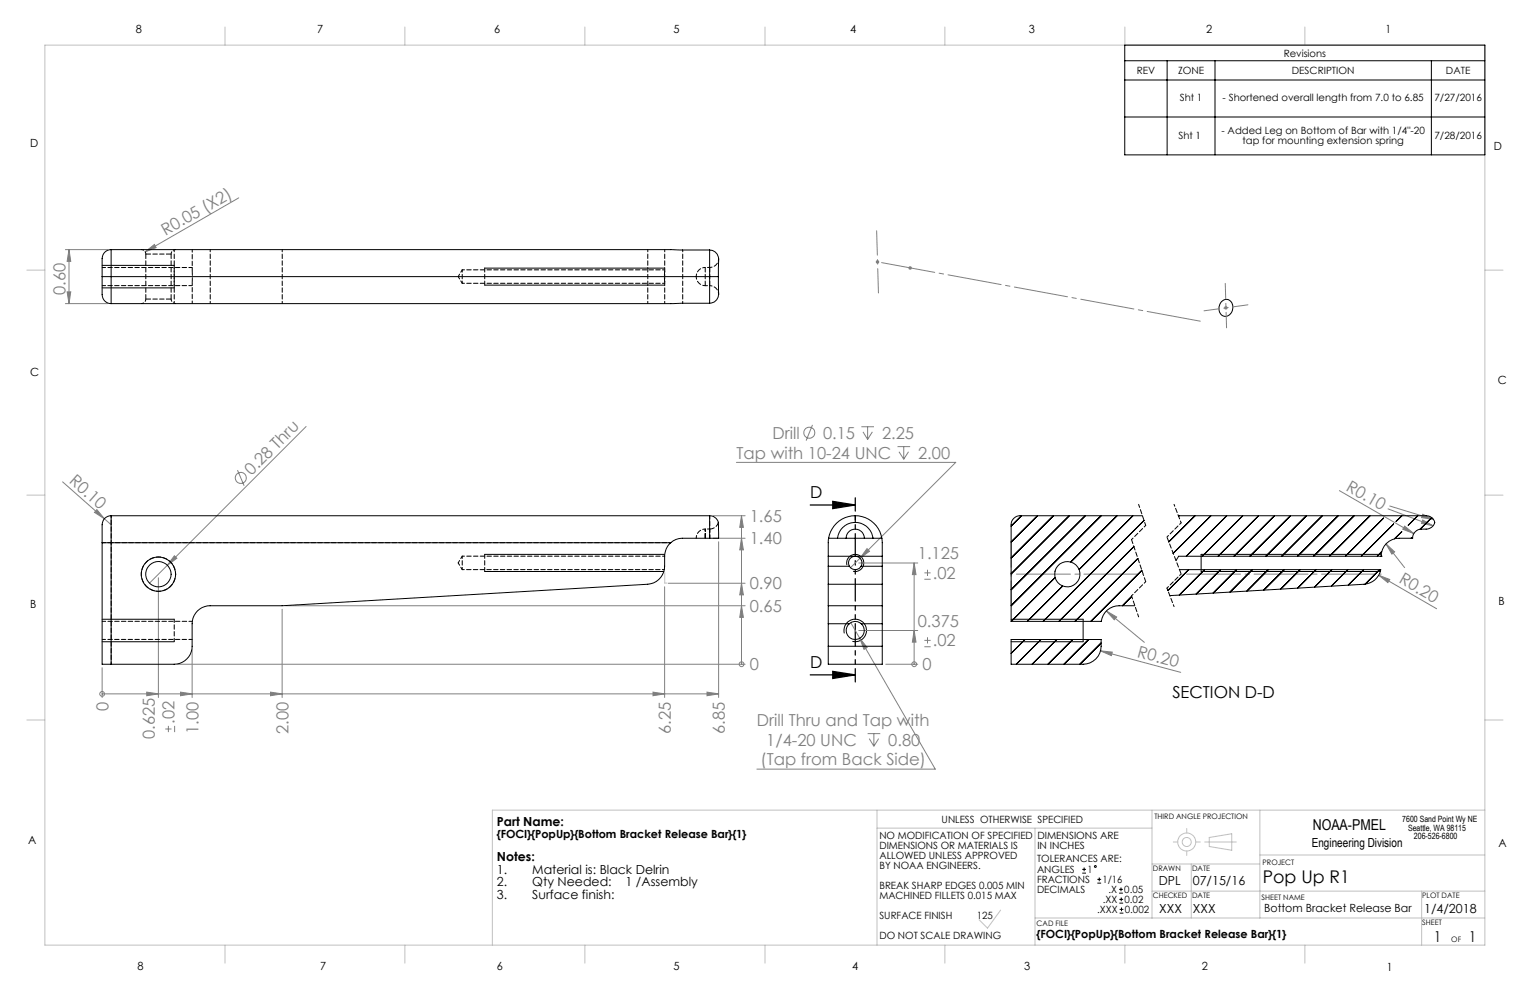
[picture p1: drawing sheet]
<svg xmlns="http://www.w3.org/2000/svg" width="432mm" height="279mm" viewBox="0 0 432 279" stroke-linecap="round" stroke-linejoin="round" font-family="sans-serif">
<g fill="none" stroke="#c0c0c0" stroke-width=".28">
<path d="M12.7 12.7h406.4v254h-406.4zM63.5 7.6v5.1M114.3 7.6v5.1M165.1 7.6v5.1M215.9 7.6v5.1M266.7 7.6v5.1M317.5 7.6v5.1M368.3 7.6v5.1M7.6 76.2h5.1M419.1 76.2h5.1M7.6 139.7h5.1M419.1 139.7h5.1"/>
<path d="M7.6 203.2h5.1M419.1 203.2h5.1M247.5 233.7h77.6M247.5 228.6v38.1M292.1 233.7v33M325.1 228.6v30.5M331.1 237.6h1.3M334.9 233.8v1.3M337.5 237.6h1.2M340 237.6h8.9M341.3 236.4l6.3-1.1v4.7l-6.3-1.1zM355.6 228.6v30.5"/>
<path d="M419.1 228.6h-280.1v38.1M282.4 256.9l-3.7 5-2.4-2.3M292.1 259.1h127M325.1 251.5h94M325.1 243.8h30.5M334.9 240.2v1.2M336.2 243.8v15.3M355.6 241.3h63.5M401.2 251.5v15.2M63.5 266.7v5.1M114.3 266.7v5.1M165.1 266.7v5.1"/>
<path d="M215.9 266.7v5.1M266.7 266.7v5.1M317.5 266.7v5.1M368.3 266.7v5.1"/>
<circle cx="334.9" cy="237.6" r="1.28"/>
<circle cx="334.9" cy="237.6" r="2.55"/>
</g>
<g fill="none" stroke="#808080" stroke-width=".28">
<path d="M67.4 55.8l-26.4 15.3M18.5 70.4h11.9M19.5 70.4v15.3M19.5 70.4l.5 3.4h-1.1zM41 71.1l2.6-2.1 .5 .9zM247.2 73.9h.9M247.3 73.6l.7 .7M247.6 73.4v1M248 73.6l-.7 .7M256.4 75.6h1M256.5 75.3l.7 .7M256.9 75.1v1"/>
<path d="M257.2 75.3l-.7 .7M18.5 85.7h11.9M18.9 82.4h1.1l-.5 3.3zM345.5 86.9h1M345.6 86.5l.7 .7M346 86.4v1M346.3 86.5l-.7 .7M229.3 119.9l-1.8 4.5M17.7 136l11.8 10.4M67 132.7l1.9 4.4M86.4 120.4l-44.2 44.2M207.8 130.5h61.9l-27 27.1"/>
<path d="M243.1 120.4h3.6M243.6 121.9l1.3 2.1M244.9 120.4v3.6M246.2 121.9l-1.3 2.1M253.3 126h3.6M253.7 127.5l1.4 2.1M255.1 126v3.6M256.4 127.5l-1.3 2.1M378 138.5l21 12.1M27.3 143.8l2.2 2.6-2.8-1.8zM29.5 146.4l1.9 1.7M49.2 156.8l.7 .8-2.7 1.9z"/>
<path d="M201.3 151.9h9M201.3 145.6h9M202.8 152.9v44M209.3 145.6v41.9M209.3 151.9l.5 3.3h-1zM209.3 145.6l.5 3.2h-1zM242.4 158.9h16.6M242.7 157.6l-2.7 2.6M244.7 154.8l.7 .8-2.7 2zM258 158.9v28.6M258 158.9l.5 3.3h-1zM391.2 153.5l2.4 2.3-.8 .6z"/>
<path d="M391.2 153.5l5.2 6.7M391.7 143.6l12.7 4.8M392.2 142.8l12.3 3.8M396.4 148.5l2.6 2.1-3.1-1.2zM401.5 146.8l2.9 1.6-3.2-.7zM401.5 145.1l3 1.5-3.3-.5zM44.7 163.1v33.8M79.6 171.9v25M80.6 171h129.7M187.6 165.6v31.3M188.6 164.6h21.7M209.3 171l.5 3.2h-1z"/>
<path d="M209.3 164.6l.5 3.3h-1zM240.1 175.7l23.8 41.4h-50.3M242.4 177.9h16.6M258 177.9l.5 3.3h-1zM260.9 163.5h1.7M260.9 161.7h1.7M261.8 160.8v1.8M261.8 179.8v1.8M312.2 172.4l2.9 1.7-.6 .8zM312.2 172.4l10.8 8.9M389.1 162.3l3.1 1.2-.5 .9zM389.1 162.3l16.3 9.5"/>
<path d="M28.8 195.8h.1M28.8 188.5v8.4M28.8 195.8h174M41.4 195.3l3.3 .5-3.3 .6zM50.2 187.5h160.1M50.9 195.3l3.3 .5-3.3 .6zM54.2 183.4v13.5M76.3 195.3l3.3 .5-3.3 .6zM184.3 195.3l3.3 .5-3.3 .6zM199.5 195.3l3.3 .5-3.3 .6zM209.3 187.5h.1M242.6 180.1l2.1 2.6-.9 .6z"/>
<path d="M250 187.5h9M258 187.5h.1M260.9 182.5h1.7M260.9 180.7h1.7M310.6 183.7l3.3 .3-.2 1zM310.6 183.7l22.6 6.1M46.6 205.7h1.8M47.5 204.9v1.7M49.3 204.9v1.7M244.9 207h3.5M245.3 208.5l1.3 2.1M246.6 207v3.6"/>
<path d="M248 208.5l-1.4 2.1"/>
<circle cx="68" cy="134.9" r="1.57"/>
<circle cx="228.4" cy="122.1" r="1.55"/>
<circle cx="28.8" cy="195.8" r=".67"/>
<circle cx="209.3" cy="187.4" r=".68"/>
<circle cx="258" cy="187.4" r=".68"/>
</g>
<path d="M228.7 142.5h12.7M235 141.5l6.4 1-6.4 1zM228.7 190.5h12.7M235 189.5l6.4 1-6.4 1z" fill="none" stroke="#000" stroke-width=".35"/>
<g fill="none" stroke="#000" stroke-width=".28">
<path d="M317.4 12.7h101.7v31h-101.7zM317.4 17.1h101.7M329.4 17.1v26.6M342.9 17.1v26.6M404 17.1v26.6M317.4 33h101.7M317.4 22.6h101.7M28.8 74.9h20.3M136.8 75.7h50.8M28.8 81.2h20.3M136.8 80.5h50.8M344.7 85.2a1.89 1.89 0 0 1 2.4-.4 1.89 1.89 0 0 1 .8 2.3 1.96 1.96 0 0 1-1.4 2 1.96 1.96 0 0 1-2.3-.9l-.2-1.5z"/>
<path d="M136.8 156.5h50.8M239 159.5a2.42 2.42 0 0 1 2.2-3 2.42 2.42 0 0 1 2.6 2.6 2.42 2.42 0 0 1-3.1 2.1M389.8 156.5h-50.8v4.8h50.6M28.8 174.8h20.3M136.8 161.3h50.6M238.3 178.8a3.2 3.2 0 0 1 2.8-4 3.2 3.2 0 0 1 3.5 3.4 3.2 3.2 0 0 1-4 2.8M285.4 174.8h20.3v6.3h-20.3M28.8 181.1h20.3"/>
</g>
<path d="M321.3 142.3l2 6M319.3 168.2l2 5.9" fill="none" stroke="#000" stroke-width=".28" stroke-dasharray="1.3 .6" stroke-dashoffset=".4"/>
<path d="M323.3 148.3l-4 4M331.3 142.3l2 5.3M333.3 147.6l-4 4M323.3 164.2l-4 4M329.3 166l2 5.2M333.3 162l-4 4" fill="none" stroke="#000" stroke-width=".28" stroke-dasharray="1.3 .6" stroke-dashoffset=".7"/>
<path d="M136.8 75.6v4.9M136.8 156.4v4.9M319.3 152.3l4 11.9" fill="none" stroke="#000" stroke-width=".28" stroke-dasharray="1.3 .6" stroke-dashoffset=".1"/>
<path d="M329.3 151.6l4 10.4" fill="none" stroke="#000" stroke-width=".28" stroke-dasharray="1.3 .6" stroke-dashoffset="-.2"/>
<path d="M241.4 140.5v52" fill="none" stroke="#000" stroke-width=".35" stroke-dasharray="6.3 1.3 1.3 1.3 1.3 1.3" stroke-dashoffset="2.6"/>
<path d="M285.4 162h37.2" fill="none" stroke="#808080" stroke-width=".28" stroke-dasharray="15.2 1.3 1.3 1.3" stroke-dashoffset="-1.5"/>
<path d="M285.4 170.9v-17.8" fill="none" stroke="#808080" stroke-width=".28" stroke-dasharray="15.2 1.3 1.3 1.3" stroke-dashoffset="8.3"/>
<path d="M333.3 162h56.5" fill="none" stroke="#808080" stroke-width=".28" stroke-dasharray="15.2 1.3 1.3 1.3" stroke-dashoffset="-1.6"/>
<path d="M187.6 161.6v3M187.6 164.6l.7-.1" fill="none" stroke="#c0c0c0" stroke-width=".28" stroke-dasharray="15.2 1.3 1.3 1.3"/>
<path d="M247.7 73.9l92.2 17" fill="none" stroke="#808080" stroke-width=".28" stroke-dasharray="15.2 1.3 1.3 1.3" stroke-dashoffset="-1.2"/>
<path d="M247.9 82.7l-.5-17.6" fill="none" stroke="#808080" stroke-width=".28" stroke-dasharray="15.2 1.3 1.3 1.3" stroke-dashoffset="8.4"/>
<path d="M345.8 80l.4 12.5M339.8 87.7l12.4-1.7" fill="none" stroke="#808080" stroke-width=".28" stroke-dasharray="15.2 1.3 1.3 1.3" stroke-dashoffset="10.9"/>
<path d="M49.2 81.2v-6.3M49.2 181.1v-6.4" fill="none" stroke="#000" stroke-width=".28" stroke-dasharray="1.3 .6" stroke-dashoffset=".3"/>
<path d="M235 141.5l6.4 1-6.4 1zM235 189.5l6.4 1-6.4 1z" fill="#000"/>
<g fill="#808080">
<path d="M27.3 143.8l2.2 2.6-2.8-1.8z"/>
<path d="M41 71.1l2.6-2.1 .5 .9z"/>
<path d="M49.2 156.8l.7 .8-2.7 1.9z"/>
<path d="M209.3 171l.5 3.2h-1zM209.3 164.6l.5 3.3h-1zM209.3 151.9l.5 3.3h-1zM209.3 145.6l.5 3.2h-1zM258 177.9l.5 3.3h-1zM258 158.9l.5 3.3h-1z"/>
<path d="M41.4 195.3l3.3 .5-3.3 .6zM76.3 195.3l3.3 .5-3.3 .6zM184.3 195.3l3.3 .5-3.3 .6zM50.9 195.3l3.3 .5-3.3 .6zM199.5 195.3l3.3 .5-3.3 .6z"/>
<path d="M396.4 148.5l-.5 .9 3.1 1.2zM401.5 146.8l-.3 .9 3.2 .7zM401.5 145.1l-.3 1 3.3 .5z"/>
<path d="M244.7 154.8l-2 2.8 2.7-2zM242.6 180.1l1.2 3.2 .9-.6z"/>
<path d="M19.5 70.4l.5 3.4h-1.1zM18.9 82.4h1.1l-.5 3.3z"/>
<path d="M389.1 162.3l2.6 2.1 .5-.9zM391.2 153.5l1.6 2.9 .8-.6z"/>
<path d="M310.6 183.7l3.1 1.3 .2-1zM312.2 172.4l2.3 2.5 .6-.8z"/>
</g>
<g fill="none" stroke="#000" stroke-width=".28">
<path d="M28.8 78.1h2.6M28.8 78.1v4.1a2.82 2.82 0 0 0 2.6 3.5M31.4 70.4v7.7M31.4 70.4a2.83 2.83 0 0 0-2.6 3.6v4.1M31.4 70.4l168.9 .2M31.4 78.1v7.6M31.4 78.1h168.9M200.3 70.6a2.95 2.95 0 0 1 2.5 3.7l-.1 3.8M200.3 78.1h2.4M200.3 70.6v7.5M200.3 78.1v7.5M202.7 78.1v2.1a7.7 7.7 0 0 1-.5 4.4l-.6 .6-1.3 .4"/>
<path d="M200.3 85.6l-168.9 .1M28.8 153.2h2.6M28.8 153.2v34.3h2.6M31.4 145.6v7.6M31.4 145.6a2.82 2.82 0 0 0-2.6 3.4v4.2M31.4 153.2h157.9M31.4 145.6h168.9M31.4 153.2v34.3M189.3 153.2a5 5 0 0 0-1.7 3.8 7.8 7.8 0 0 1-1.1 5.9 5 5 0 0 1-3.7 2l-103.2 6.1h-20.3a5.1 5.1 0 0 0-5.1 5v6.4a5.1 5.1 0 0 1-5.1 5.1h-17.7M200.3 145.6v6.3M200.3 145.6a2.59 2.59 0 0 1 2.4 1.8M200.3 151.9h-7.9a4.8 4.8 0 0 0-3.1 1.3"/>
<path d="M202.7 147.4l.1 4.5h-2.5M202.7 147.4v.1M233.8 159.8v5.1M233.8 157h15.2M233.8 159.8h5.9M233.8 157v2.8M233.9 151.9h2.5M233.9 151.9l-.1 5.1M236.4 151.9h2.4M238.8 151.9a2.58 2.58 0 0 1 2.6-2.6 2.58 2.58 0 0 1 2.5 2.6M238.8 151.9h2.5M239.7 159.8a1.92 1.92 0 0 0 3.3 0"/>
<path d="M239.7 159.8a1.9 1.9 0 0 1 1.7-2.8 1.9 1.9 0 0 1 1.6 2.8M241.3 151.9h.1M241.4 147.4a5 5 0 0 1 5 4.5M241.4 147.4a5 5 0 0 0-5 4.5M241.4 145.6a7.6 7.6 0 0 0-7.5 6.3M241.4 145.6v1.8M241.4 145.6a7.6 7.6 0 0 1 7.5 6.3M241.4 151.9h2.5M243 159.8h6M243.9 151.9h2.5M246.4 151.9h2.5M248.9 151.9l.1 5.1"/>
<path d="M249 159.8v5.1M249 157v2.8M288.3 145.6l-2.9 2.9M292.8 145.6l-7.4 7.4M297.3 145.6l-11.9 11.9M301.8 145.6l-16.4 16.4M306.3 145.6l-20.9 20.8M310.8 145.6l-25.4 25.4M315.2 145.6l-13 13M319.7 145.6l-15.1 15.1M320 154.3l-21.1 21.1M321.1 157.6l-17.7 17.8"/>
<path d="M322.4 145.6h-34.5a2.53 2.53 0 0 0-2.5 2.5v27.3h25.4a5 5 0 0 1 5-4.4h4.5M322.9 146.9l-28.5 28.5M332.5 145.6h70a2.22 2.22 0 0 1 2.3 2.2 3.1 3.1 0 0 1-3.6 1.5 2.53 2.53 0 0 0-2.5 2.6M332.8 145.6l-.2 .1M337.3 145.6l-7.5 7.3M341.7 145.6l-10.6 10.6M346.2 145.6l-11.4 11.4M350.7 145.6l-11.4 11.4M355.2 145.6l-11.4 11.4M359.7 145.6l-11.4 11.4M364.2 145.6l-11.5 11.4M368.7 145.6l-11.4 11.4"/>
<path d="M373.2 145.6l-11.5 11.4M377.6 145.6l-11.4 11.4M382.2 145.6l-11.5 11.4M386.6 145.6l-11.4 11.4M389.8 157h.1M389.8 157h-57.2l-.7 1.2M389.9 155.7l-1.2 1.3M390.5 146.2l-10.8 10.8M393.3 147.9l-9.1 9.1M395.6 150.1l-2 1.9M395.6 145.6l-1.6 1.5M398.4 151.7l-.1 .2"/>
<path d="M398.7 151.9h-3.8a5.1 5.1 0 0 0-5.1 5.1M398.7 151.9h.1M400.1 145.6l-2.7 2.6M404.1 146.1l-3.3 3.3M233.8 171v5M233.8 171h15.2M233.8 164.9h15.2M233.8 164.9v6.1M233.8 176v6.4M233.8 176h5.9M239.7 176a2.46 2.46 0 0 1 3.4 0M239.7 176a2.54 2.54 0 0 0-.2 3.7 2.54 2.54 0 0 0 3.7 0 2.54 2.54 0 0 0-.1-3.7"/>
<path d="M243.1 176h5.9M249 171v5M249 164.9v6.1M249 176v6.4M297.8 163l-12.4 12.4M299.9 165.4l-10 10M319.4 168.3l-2.6 2.7M322.3 161l-14.4 14.4M332.8 160.8h56.9a5.1 5.1 0 0 1-4.7 4.1l-54.9 3.2M335.5 160.8l-5.9 5.9M340 160.8l-7.2 7.2M344.5 160.8l-6.9 6.9"/>
<path d="M349 160.8l-6.6 6.6M353.4 160.8l-6.3 6.3M357.9 160.8l-6 6M362.4 160.8l-5.7 5.7M366.9 160.8l-5.5 5.5M371.4 160.8l-5.2 5.2M375.9 160.8l-4.9 4.9M380.4 160.8l-4.7 4.6M384.9 160.8l-4.4 4.3M389.4 160.8l-4.1 4.1M233.8 182.4v5.1h15.2v-5.1M233.8 182.4h15.2"/>
<path d="M285.4 180.5h25.4a5.8 5.8 0 0 1-2.3 6.1l-.9 .5-1.9 .4h-20.3zM289.3 180.5l-3.9 3.9M293.8 180.5l-7 7M298.3 180.5l-7 7M302.8 180.5l-7 7M307.2 180.5l-6.9 7M310.8 181.5l-6 6M305.4 246.4h1.1M305.4 245.4h1.1M306 244.8v1.1M309.7 249.2h1.1M309.7 248.2h1.1"/>
<path d="M310.2 247.6v1.1M315.8 252.1h1.1M315.8 251h1.1M315.9 254.9h1.1M315.9 253.8h1.1M316 257.7h1M316 256.6h1M316.4 250.5v1M316.4 253.3v1.1M316.5 256.1v1.1"/>
<circle cx="44.7" cy="162" r="3.6"/>
<circle cx="44.7" cy="162" r="4.8"/>
<circle cx="301.2" cy="162.1" r="3.6"/>
<circle cx="309.1" cy="244.6" r=".28"/>
</g>
<path d="M41.2 71.7v12.7M196.5 78v.1M200.3 75.5v5.1M48.3 84.4v-12.7M199 80.6v-5.1M196.5 151.8v.1M199 151.9v-2.6v2.6" fill="none" stroke="#000" stroke-width=".28" stroke-dasharray="1.3 .6"/>
<g fill="none" stroke="#000" stroke-width=".28" stroke-dasharray="1.3 .6" stroke-dashoffset=".6">
<path d="M39.9 70.4a1.27 1.27 0 0 1 1.3 1.3M48.3 71.7a1.27 1.27 0 0 1 1.3-1.3M49.2 70.4v15.3M79.6 70.4v15.3M130.4 76.2v3.8M130.4 80h57.2M182.8 70.4v15.3M187.6 70.4v15.3M187.6 76.2h-57.2M200.3 75.5h-1.3M202.8 73a2.54 2.54 0 0 1-2.5 2.5M41.2 84.4a1.27 1.27 0 0 1-1.3 1.3"/>
<path d="M49.6 85.7a1.27 1.27 0 0 1-1.3-1.3M59.3 85.7v-15.3M199 80.6h1.3M200.3 80.6a2.54 2.54 0 0 1 2.5 2.5M31.4 153.1v-7.6M130.4 157v3.8M187.6 157h-57.2M200.3 149.3h-1.3M31.4 187.4v-34.3"/>
</g>
<path d="M54.2 75.5h-25.4M28.8 80.6h25.4M31.4 153.1h-2.6M200.3 145.5v6.4M200.3 151.9v-2.6M54.3 175.4h-25.5M28.8 180.5h25.4" fill="none" stroke="#000" stroke-width=".28" stroke-dasharray="1.3 .6" stroke-dashoffset=".3"/>
<path d="M192.7 85.6v-15.1M31.4 153.1h157.9M49.6 162a4.8 4.8 0 0 0-7.1-4.3 4.8 4.8 0 0 0-.6 8.2 4.8 4.8 0 0 0 7.6-3.1l.1-.8M130.4 160.8h57.1" fill="none" stroke="#000" stroke-width=".28" stroke-dasharray="1.3 .6" stroke-dashoffset=".7"/>
<path d="M48.3 71.7h-7.1M54.2 79.8v-3.4M187.6 79.7v-3.3M41.2 84.4h7.1M202.8 147.4a2.54 2.54 0 0 1-2.5 1.9" fill="none" stroke="#000" stroke-width=".28" stroke-dasharray="1.3 .6" stroke-dashoffset="-.1"/>
<path d="M54.2 70.4v6M54.2 79.8v5.9M129.3 78.1l1.1 1.9M130.4 76.2l-1.1 1.9M196.5 78.1a2.54 2.54 0 0 0 2.5 2.5M199 75.5a2.54 2.54 0 0 0-2.5 2.5M129.3 158.9l1.1 1.9M130.4 157l-1.1 1.9M199 149.3a2.54 2.54 0 0 0-2.5 2.5" fill="none" stroke="#000" stroke-width=".28" stroke-dasharray="1.3 .6" stroke-dashoffset=".5"/>
<text font-size="4.9" x="356.4" y="249.2">Pop Up R1</text>
<g font-size="4.7" fill="#808080">
<text x="46.7" y="66.6" transform="rotate(-30 46.7 66.6)">R0.05 (X2)</text>
<text x="18.5" y="83.2" transform="rotate(-90 18.5 83.2)">0.60</text>
<text x="218" y="123.8">Drill</text>
<text x="232.3" y="123.8">0.15</text>
<text x="248.9" y="123.8">2.25</text>
<text x="207.9" y="129.4">Tap with 10-24 UNC</text>
<text x="259.1" y="129.4">2.00</text>
<text x="19.3" y="136.1" transform="rotate(41 19.3 136.1)">R0.10</text>
<text x="71" y="134.3" transform="rotate(-45 71 134.3)">0.28 Thru</text>
<text x="379.6" y="138.2" transform="rotate(30 379.6 138.2)">R0.10</text>
<text x="211.6" y="147.3">1.65</text>
<text x="211.6" y="153.6">1.40</text>
<text x="259" y="157.8">1.125</text>
<text x="211.6" y="166.3">0.90</text>
<text x="263.3" y="163.4">.02</text>
<text x="394.6" y="164.3" transform="rotate(30 394.6 164.3)">R0.20</text>
<text x="211.6" y="172.7">0.65</text>
<text x="259" y="176.9">0.375</text>
<text x="263.3" y="182.4">.02</text>
<text x="320.8" y="185.4" transform="rotate(15 320.8 185.4)">R0.20</text>
<text x="211.6" y="189.2">0</text>
<text x="260.3" y="189.2">0</text>
<text x="30.6" y="200.7" transform="rotate(-90 30.6 200.7)">0</text>
<text x="43.7" y="208.5" transform="rotate(-90 43.7 208.5)">0.625</text>
<text x="49.2" y="204.2" transform="rotate(-90 49.2 204.2)">.02</text>
<text x="56" y="207.2" transform="rotate(-90 56 207.2)">1.00</text>
<text x="81.4" y="207.2" transform="rotate(-90 81.4 207.2)">2.00</text>
<text x="189.4" y="207.2" transform="rotate(-90 189.4 207.2)">6.25</text>
<text x="204.6" y="207.2" transform="rotate(-90 204.6 207.2)">6.85</text>
<text x="213.6" y="204.9">Drill Thru and Tap with</text>
<text x="216.3" y="210.4">1/4-20 UNC</text>
<text x="250.7" y="210.4">0.80</text>
<text x="214.7" y="216">(Tap from Back Side)</text>
</g>
<g font-size="4.7">
<text x="228.7" y="140.4">D</text>
<text x="228.7" y="188.4">D</text>
<text x="330.9" y="196.9">SECTION D-D</text>
</g>
<g font-size="4.2">
<text x="370.5" y="234.4">NOAA-PMEL</text>
<text x="404.7" y="266">1</text>
<text x="414.6" y="266">1</text>
</g>
<g font-size="3.5">
<text x="140.2" y="233.3">Part Name:</text>
<text x="370.2" y="238.9">Engineering Division</text>
<text x="140.2" y="243.1">Notes:</text>
<text x="140.2" y="246.7">1.</text>
<text x="140.2" y="250.2">2.</text>
<text x="150.2" y="246.7">Material is: Black Delrin</text>
<text x="150.2" y="250.2">Qty Needed:</text>
<text x="176.6" y="250.2">1 /Assembly</text>
<text x="327" y="249.8">DPL</text>
<text x="336.6" y="249.8">07/15/16</text>
<text x="140.2" y="253.7">3.</text>
<text x="150.2" y="253.7">Surface finish:</text>
<text x="327.2" y="257.7">XXX</text>
<text x="336.7" y="257.8">XXX</text>
<text x="401.9" y="257.7">1/4/2018</text>
</g>
<g font-size="3.2">
<text x="38.3" y="9.4">8</text>
<text x="89.5" y="9.4">7</text>
<text x="139.5" y="9.4">6</text>
<text x="190.1" y="9.4">5</text>
<text x="240" y="9.4">4</text>
<text x="290.4" y="9.4">3</text>
<text x="340.4" y="9.4">2</text>
<text x="391" y="9.4">1</text>
<text x="8.5" y="41.5">D</text>
<text x="421.6" y="42.3">D</text>
<text x="8.5" y="106.3">C</text>
<text x="422.8" y="108.3">C</text>
<text x="8.5" y="171.5">B</text>
<text x="422.9" y="170.9">B</text>
<text x="7.9" y="238.3">A</text>
<text x="140.2" y="236.5">{FOCI}{PopUp}{Bottom Bracket Release Bar}{1}</text>
<text x="422.9" y="239">A</text>
<text x="356.8" y="257.4">Bottom Bracket Release Bar</text>
<text x="292.6" y="264.7">{FOCI}{PopUp}{Bottom Bracket Release Bar}{1}</text>
<text x="38.8" y="273.8">8</text>
<text x="90.4" y="273.8">7</text>
<text x="140.2" y="273.8">6</text>
<text x="190.1" y="273.9">5</text>
<text x="240.5" y="273.8">4</text>
<text x="289" y="273.9">3</text>
<text x="339.1" y="273.8">2</text>
<text x="391.4" y="274.1">1</text>
</g>
<g font-size="2.8">
<text x="362.3" y="16">Revisions</text>
<text x="320.8" y="20.9">REV</text>
<text x="332.5" y="20.9">ZONE</text>
<text x="364.6" y="20.9">DESCRIPTION</text>
<text x="408.1" y="20.9">DATE</text>
<text x="332.9" y="28.6">Sht 1</text>
<text x="345.1" y="28.6">- Shortened overall length from 7.0 to 6.85</text>
<text x="404.8" y="28.6">7/27/2016</text>
<text x="332.6" y="39.1">Sht 1</text>
<text x="344.7" y="37.7">- Added Leg on Bottom of Bar with 1/4&quot;-20</text>
<text x="350.7" y="40.6">tap for mounting extension spring</text>
<text x="404.8" y="39.1">7/28/2016</text>
<text x="265.8" y="232.1">UNLESS OTHERWISE SPECIFIED</text>
<text x="248.2" y="236.7">NO MODIFICATION OF SPECIFIED</text>
<text x="248.2" y="239.5">DIMENSIONS OR MATERIALS IS</text>
<text x="292.8" y="236.7">DIMENSIONS ARE</text>
<text x="292.8" y="239.6">IN INCHES</text>
<text x="248.2" y="242.4">ALLOWED UNLESS APPROVED</text>
<text x="248.2" y="245.2">BY NOAA ENGINEERS.</text>
<text x="292.7" y="243.2">TOLERANCES ARE:</text>
<text x="248.2" y="250.8">BREAK SHARP EDGES 0.005 MIN</text>
<text x="292.7" y="246.4">ANGLES</text>
<text x="292.7" y="249.2">FRACTIONS</text>
<text x="306.9" y="246.4">1</text>
<text x="311.2" y="249.2">1/16</text>
<text x="248.2" y="253.7">MACHINED FILLETS 0.015 MAX</text>
<text x="292.7" y="252">DECIMALS</text>
<text x="309.6" y="257.7">.XXX</text>
<text x="311.2" y="254.9">.XX</text>
<text x="312.8" y="252">.X</text>
<text x="317.3" y="252">0.05</text>
<text x="317.4" y="254.9">0.02</text>
<text x="317.4" y="257.7">0.002</text>
<text x="248.2" y="259.3">SURFACE FINISH</text>
<text x="275.6" y="259.3">125</text>
<text x="248.2" y="264.9">DO NOT SCALE DRAWING</text>
</g>
<g font-size="2.4">
<text x="395.8" y="232.1">7600 Sand Point Wy NE</text>
<text x="397.4" y="234.4">Seattle, WA 98115</text>
<text x="399" y="236.7">206-526-6800</text>
</g>
<g font-size="2.1">
<text x="325.8" y="231.1">THIRD ANGLE PROJECTION</text>
<text x="325.4" y="245.9">DRAWN</text>
<text x="336.5" y="245.9">DATE</text>
<text x="356.3" y="244.1">PROJECT</text>
<text x="325.3" y="253.4">CHECKED</text>
<text x="336.5" y="253.4">DATE</text>
<text x="356" y="254.1">SHEET NAME</text>
<text x="401.4" y="253.4">PLOT DATE</text>
<text x="292.6" y="261.2">CAD FILE</text>
<text x="401.4" y="261">SHEET</text>
<text x="409.6" y="266">OF</text>
</g>
</svg>
